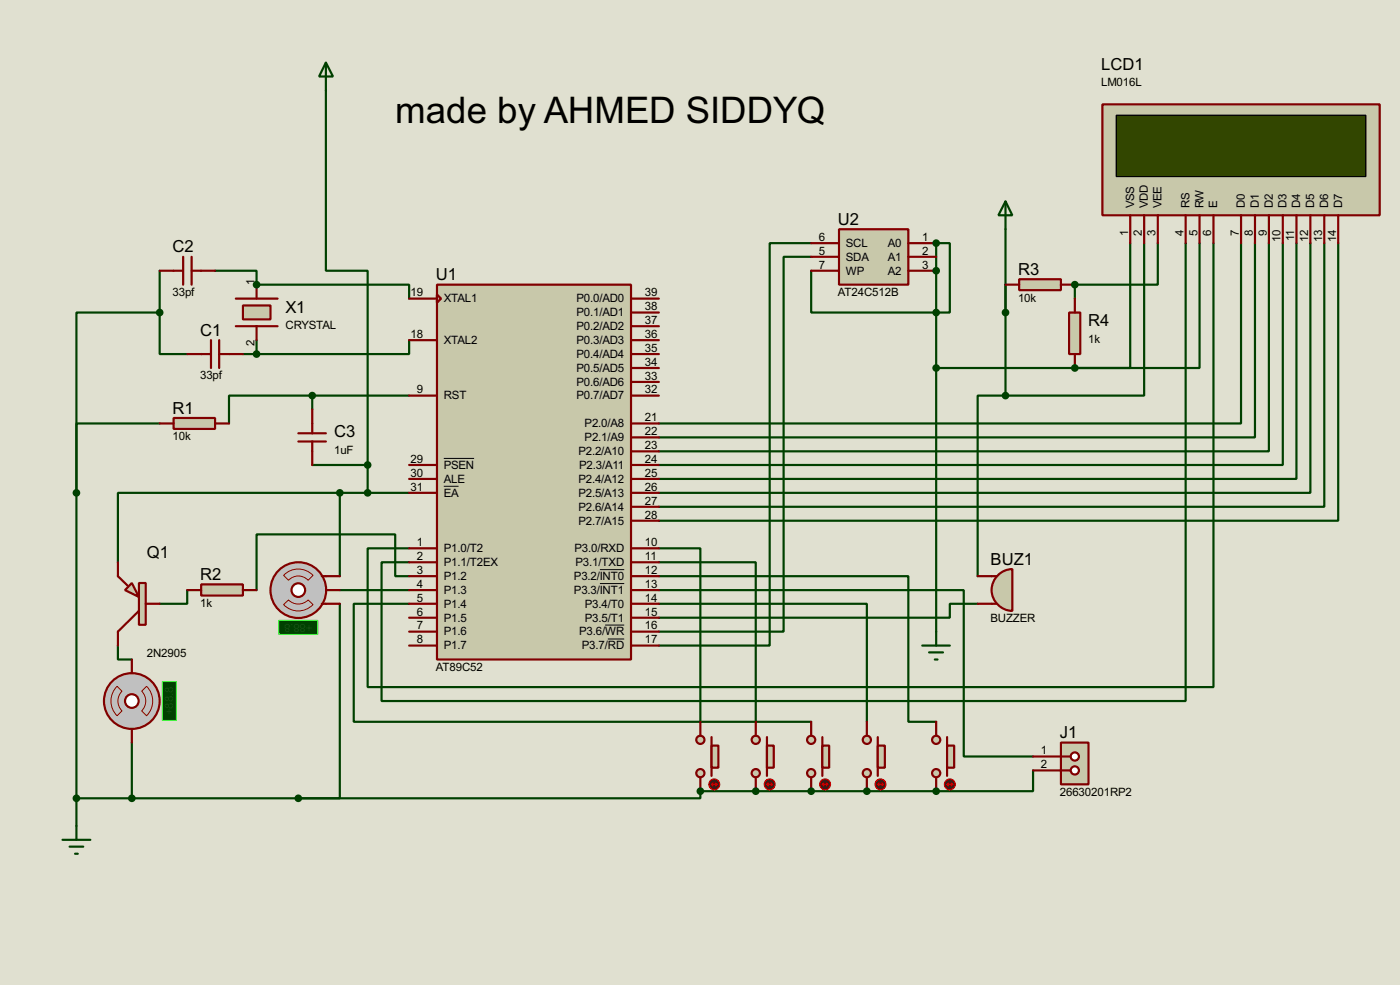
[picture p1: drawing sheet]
<svg xmlns="http://www.w3.org/2000/svg" width="256mm" height="180mm" viewBox="0 0 256 180" stroke-linecap="round" stroke-linejoin="round" font-family="sans-serif">
<path d="M0 0h256.5v180.3h-256.5z" fill="#e0e0d0"/>
<g fill="none" stroke="#004000" stroke-width=".4">
<path d="M148.6 44.5h-7.6v73.7h-20.3M148.6 47h-5v68.6h-22.9M217.2 44.5v83.8h-147.3v-25.4h5.1M222.3 44.5v81.3h-154.9v-25.4h7.6M227.4 44.5v33h-106.7M229.9 44.5v35.6h-109.2M232.5 44.5v38.1h-111.8M235 44.5v40.6h-114.3M237.5 44.5v43.2h-116.8M240.1 44.5v45.7h-119.4M242.6 44.5v48.3h-121.9M245.2 44.5v50.8h-124.5"/>
<path d="M179.1 110.5h-5.1v2.6h-53.3"/>
</g>
<circle cx="171.5" cy="49.6" r=".2" fill="#004000"/>
<path d="M171.5 44.5v5.1" fill="none" stroke="#004000" stroke-width=".4"/>
<circle cx="171.5" cy="44.5" r=".2" fill="#004000"/>
<path d="M47 52.1h28v2.6M171.5 44.5h2.5v12.7h-25.4v-7.6M171.5 49.6v66M209.6 44.5v27.9h-30.5v33.1M44.5 64.8h2.5M47 62.3v2.5M75 62.3v2.5h-28" fill="none" stroke="#004000" stroke-width=".4"/>
<circle cx="47" cy="52.1" r=".2" fill="#004000"/>
<g fill="none" stroke="#004000" stroke-width=".4">
<path d="M59.7 16.6v33h7.7v35.5h-10.2M29.3 57.2v7.6h5M29.3 57.2h-15.3v33v-12.7h15.3M29.3 49.6v7.6M39.4 49.6h7.6v2.5M57.2 72.4h-15.2v5.1M57.2 72.4h17.8M57.2 72.4v2.6M75 110.5h-10.2v21.6h83.8M120.7 100.4h7.6v31.7M120.7 110.5h38.1v21.6M120.7 105.5h45.7v26.6h5.1"/>
<path d="M120.7 102.9h17.8v29.2"/>
</g>
<g fill="#004000">
<circle cx="138.5" cy="144.8" r=".2"/>
<circle cx="158.8" cy="144.8" r=".2"/>
</g>
<path d="M138.5 144.8h10.1" fill="none" stroke="#004000" stroke-width=".4"/>
<circle cx="148.6" cy="144.8" r=".2" fill="#004000"/>
<path d="M128.3 144.8h10.2M148.6 144.8h10.2" fill="none" stroke="#004000" stroke-width=".4"/>
<circle cx="128.3" cy="144.8" r=".2" fill="#004000"/>
<g fill="none" stroke="#004000" stroke-width=".4">
<path d="M184.2 42v30.4M207.1 44.5v22.9h-10.2M219.8 44.5v22.9h-22.9M171.5 67.4h25.4M14 90.2v61M62.3 90.2h-40.7v12.7M62.3 90.2h12.7M62.3 90.2v15.3M67.4 85.1v5.1M21.6 118.2v2.5h2.6M34.3 108v2.5h-5M62.3 110.5v35.6h-7.6"/>
<path d="M62.3 108h12.7M75 105.5h-2.6v-7.7h-25.4v10.2M24.2 135.9v10.2M14 146.1h40.7M128.3 144.8v1.3h-73.6"/>
</g>
<circle cx="196.9" cy="67.4" r=".2" fill="#004000"/>
<path d="M196.9 52.1v2.6" fill="none" stroke="#004000" stroke-width=".4"/>
<circle cx="196.9" cy="52.1" r=".2" fill="#004000"/>
<path d="M212.1 44.5v7.6h-15.2M120.7 108h55.9v30.5h12.7M158.8 144.8h12.7" fill="none" stroke="#004000" stroke-width=".4"/>
<circle cx="171.5" cy="144.8" r=".2" fill="#004000"/>
<path d="M189.3 141v3.8h-17.8" fill="none" stroke="#004000" stroke-width=".4"/>
<path d="M202 19.1h50.8v20.3h-50.8z" fill="#c8c8aa" stroke="#800000" stroke-width=".4"/>
<path d="M204.5 21.1h45.7v11.2h-45.7z" fill="#324600" stroke="#000" stroke-width=".25"/>
<g fill="none" stroke="#800000" stroke-width=".4">
<path d="M207.1 39.4v5.1M209.6 39.4v5.1M212.1 39.4v5.1M217.2 39.4v5.1M219.8 39.4v5.1M222.3 39.4v5.1M227.4 39.4v5.1M229.9 39.4v5.1M232.5 39.4v5.1M235 39.4v5.1M237.5 39.4v5.1M240.1 39.4v5.1"/>
<path d="M242.6 39.4v5.1M245.2 39.4v5.1"/>
</g>
<path d="M80.1 52.1h35.5v68.6h-35.5z" fill="#c8c8aa" stroke="#800000" stroke-width=".4"/>
<g fill="none" stroke="#800000" stroke-width=".4">
<path d="M75 54.7h5.1M80.1 53.9l.7 .8-.7 .7zM115.6 54.7h5.1M115.6 57.2h5.1M115.6 59.7h5.1M75 62.3h5.1M75 72.4h5.1M115.6 62.3h5.1M115.6 72.4h5.1M115.6 64.8h5.1M115.6 67.4h5.1M115.6 69.9h5.1"/>
<path d="M115.6 77.5h5.1M75 87.7h5.1M75 90.2h5.1M75 85.1h5.1M115.6 87.7h5.1M115.6 90.2h5.1M115.6 85.1h5.1M115.6 95.3h5.1M115.6 80.1h5.1M115.6 82.6h5.1M115.6 92.8h5.1M75 100.4h5.1"/>
<path d="M75 102.9h5.1M75 105.5h5.1M75 108h5.1M75 110.5h5.1M75 113.1h5.1M75 115.6h5.1M75 118.2h5.1M115.6 100.4h5.1M115.6 102.9h5.1M115.6 105.5h5.1M115.6 108h5.1M115.6 110.5h5.1"/>
<path d="M115.6 113.1h5.1M115.6 115.6h5.1M115.6 118.2h5.1"/>
</g>
<path d="M81.3 89h2.7M81.3 83.9h5.6M109.9 104.3h4.5M109.9 106.8h4.5M110.9 114.4h3.5M111.4 117h3" fill="none" stroke="#000" stroke-width=".18"/>
<path d="M182.8 105.3a3.8 3.8 0 0 1 2.7-1.1v7.6a3.8 3.8 0 0 1-3.5-2.4 3.8 3.8 0 0 1 .8-4.1z" fill-rule="evenodd" fill="#c8c8aa" stroke="#800000" stroke-width=".4"/>
<path d="M179.1 110.5h3.6M179.1 105.5h3.6" fill="none" stroke="#800000" stroke-width=".4"/>
<path d="M153.7 42h12.7v10.1h-12.7z" fill="#c8c8aa" stroke="#800000" stroke-width=".4"/>
<path d="M43.2 54.7h7.7M43.2 59.7h7.7M148.6 44.5h5.1M148.6 47h5.1M148.6 49.6h5.1M166.4 44.5h5.1M166.4 47h5.1M166.4 49.6h5.1" fill="none" stroke="#800000" stroke-width=".4"/>
<path d="M184.2 36.9l1.3 2.5h-2.6zM184.2 36.9v5.1M169 118.2h5M170.2 119.4h2.6M171.5 115.6v2.6M171.3 120.7h.5" fill="none" stroke="#004000" stroke-width=".4"/>
<g fill="#004000" stroke="#004000" stroke-width=".4">
<circle cx="171.5" cy="49.6" r=".5"/>
<circle cx="171.5" cy="44.5" r=".5"/>
<circle cx="171.5" cy="57.2" r=".5"/>
<circle cx="171.5" cy="67.4" r=".5"/>
<circle cx="184.2" cy="72.4" r=".5"/>
</g>
<path d="M44.5 55.9h5.1v2.6h-5.1z" fill="#c8c8aa" stroke="#800000" stroke-width=".4"/>
<path d="M29.3 49.6h4.3M33.6 47v5.1M35.1 47v5.1M35.1 49.6h4.3M47 52.1v2.6M47 59.7v2.6M34.3 64.8h4.4M38.7 62.3v5.1M40.2 62.3v5.1M40.2 64.8h4.3" fill="none" stroke="#800000" stroke-width=".4"/>
<g fill="#004000" stroke="#004000" stroke-width=".4">
<circle cx="47" cy="64.8" r=".5"/>
<circle cx="47" cy="52.1" r=".5"/>
<circle cx="29.2" cy="57.2" r=".5"/>
</g>
<path d="M11.5 153.7h5.1M12.8 155h2.5M13.8 156.3h.5M14 151.2v2.5" fill="none" stroke="#004000" stroke-width=".4"/>
<path d="M31.8 76.5h7.6v2h-7.6z" fill="#c8c8aa" stroke="#800000" stroke-width=".4"/>
<path d="M29.3 77.5h2.5M39.4 77.5h2.6M54.7 79.3h5M57.2 75v4.3M54.7 80.8h5M57.2 80.8v4.3" fill="none" stroke="#800000" stroke-width=".4"/>
<g fill="#004000" stroke="#004000" stroke-width=".4">
<circle cx="14" cy="90.2" r=".5"/>
<circle cx="57.2" cy="72.4" r=".5"/>
<circle cx="67.3" cy="85.1" r=".5"/>
</g>
<path d="M59.7 11.5l1.3 2.5h-2.5zM59.7 11.5v5.1" fill="none" stroke="#004000" stroke-width=".4"/>
<g fill="#c8c8aa" stroke="#800000" stroke-width=".4">
<circle cx="128.3" cy="141.5" r=".75"/>
<circle cx="128.3" cy="135.4" r=".75"/>
</g>
<path d="M130.4 134.9v7.1" fill="none" stroke="#800000" stroke-width=".4"/>
<path d="M130.4 136.5h1.2v4h-1.2z" fill="#c8c8aa" stroke="#800000" stroke-width=".4"/>
<path d="M128.3 132.1v2.6M128.3 142.3v2.5" fill="none" stroke="#800000" stroke-width=".4"/>
<circle cx="130.8" cy="143.6" r="1" fill="#400000" stroke="#f00" stroke-width=".2"/>
<path d="M130.4 143.6h1M130.4 143.6l.2 .2M130.6 143.3l-.2 .3M131.1 143.3l.3 .3M131.4 143.6l-.3 .2" fill="none" stroke="#f00" stroke-width=".2"/>
<g fill="#c8c8aa" stroke="#800000" stroke-width=".4">
<circle cx="148.6" cy="141.5" r=".75"/>
<circle cx="148.6" cy="135.4" r=".75"/>
</g>
<path d="M150.7 134.9v7.1" fill="none" stroke="#800000" stroke-width=".4"/>
<path d="M150.7 136.5h1.2v4h-1.2z" fill="#c8c8aa" stroke="#800000" stroke-width=".4"/>
<path d="M148.6 132.1v2.6M148.6 142.3v2.5" fill="none" stroke="#800000" stroke-width=".4"/>
<circle cx="151.1" cy="143.6" r="1" fill="#400000" stroke="#f00" stroke-width=".2"/>
<path d="M150.7 143.6h1M150.7 143.6l.2 .2M150.9 143.3l-.2 .3M151.4 143.3l.3 .3M151.7 143.6l-.3 .2" fill="none" stroke="#f00" stroke-width=".2"/>
<g fill="#c8c8aa" stroke="#800000" stroke-width=".4">
<circle cx="158.8" cy="141.5" r=".75"/>
<circle cx="158.8" cy="135.4" r=".75"/>
</g>
<path d="M160.8 134.9v7.1" fill="none" stroke="#800000" stroke-width=".4"/>
<path d="M160.8 136.5h1.3v4h-1.3z" fill="#c8c8aa" stroke="#800000" stroke-width=".4"/>
<path d="M158.8 132.1v2.6M158.8 142.3v2.5" fill="none" stroke="#800000" stroke-width=".4"/>
<circle cx="161.3" cy="143.6" r="1" fill="#400000" stroke="#f00" stroke-width=".2"/>
<path d="M160.8 143.6h1.1M160.8 143.6l.3 .2M161.1 143.3l-.3 .3M161.6 143.3l.3 .3M161.9 143.6l-.3 .2" fill="none" stroke="#f00" stroke-width=".2"/>
<g fill="#c8c8aa" stroke="#800000" stroke-width=".4">
<circle cx="171.5" cy="141.5" r=".75"/>
<circle cx="171.5" cy="135.4" r=".75"/>
</g>
<path d="M173.5 134.9v7.1" fill="none" stroke="#800000" stroke-width=".4"/>
<path d="M173.5 136.5h1.3v4h-1.3z" fill="#c8c8aa" stroke="#800000" stroke-width=".4"/>
<path d="M171.5 132.1v2.6M171.5 142.3v2.5" fill="none" stroke="#800000" stroke-width=".4"/>
<circle cx="174" cy="143.6" r="1" fill="#400000" stroke="#f00" stroke-width=".2"/>
<path d="M173.5 143.6h1.1M173.5 143.6l.3 .2M173.8 143.3l-.3 .3M174.3 143.3l.3 .3M174.6 143.6l-.3 .2" fill="none" stroke="#f00" stroke-width=".2"/>
<g fill="#c8c8aa" stroke="#800000" stroke-width=".4">
<circle cx="138.4" cy="141.5" r=".75"/>
<circle cx="138.4" cy="135.4" r=".75"/>
</g>
<path d="M140.5 134.9v7.1" fill="none" stroke="#800000" stroke-width=".4"/>
<path d="M140.5 136.5h1.3v4h-1.3z" fill="#c8c8aa" stroke="#800000" stroke-width=".4"/>
<path d="M138.5 132.1v2.6M138.5 142.3v2.5" fill="none" stroke="#800000" stroke-width=".4"/>
<circle cx="141" cy="143.6" r="1" fill="#400000" stroke="#f00" stroke-width=".2"/>
<path d="M140.5 143.6h1M140.5 143.6l.3 .2M140.8 143.3l-.3 .3M141.3 143.3l.2 .3M141.5 143.6l-.2 .2" fill="none" stroke="#f00" stroke-width=".2"/>
<g fill="#004000" stroke="#004000" stroke-width=".4">
<circle cx="138.4" cy="144.8" r=".5"/>
<circle cx="158.8" cy="144.8" r=".5"/>
<circle cx="148.6" cy="144.8" r=".5"/>
<circle cx="128.3" cy="144.8" r=".5"/>
<circle cx="14" cy="146.1" r=".5"/>
</g>
<circle cx="54.6" cy="108" r="5.1" fill="#c0c0c0" stroke="#800000" stroke-width=".4"/>
<circle cx="54.6" cy="108" r="1.25" fill="#feffff" stroke="#800000" stroke-width=".4"/>
<path d="M59 105.5h.7M59 110.5h.7" fill="none" stroke="#800000" stroke-width=".4"/>
<path d="M51.1 113.6h7.1v2.5h-7.1z" fill="#004000" stroke="#0f0" stroke-width=".2"/>
<path d="M52 110.7l.9-.9a2.54 2.54 0 0 0 3.6 0l.9 .9a3.7 3.7 0 0 1-5.4 0zM52 105.3a3.7 3.7 0 0 1 5.4 0l-.9 .9a2.45 2.45 0 0 0-3.6 0z" fill="none" stroke="#800000" stroke-width=".18"/>
<path d="M59.7 108h2.6M59.7 105.5h2.6M59.7 110.5h2.6" fill="none" stroke="#800000" stroke-width=".4"/>
<g fill="#004000" stroke="#004000" stroke-width=".4">
<circle cx="67.3" cy="90.2" r=".5"/>
<circle cx="54.6" cy="146.1" r=".5"/>
</g>
<path d="M24.2 106.7l1.3 2.6-2.6-1.3z" fill="#c8c8aa" stroke="#800000" stroke-width=".4"/>
<path d="M25.5 106.7h1.2v7.7h-1.2z" fill="#c8c8aa" stroke="#800000" stroke-width=".4"/>
<path d="M21.6 102.9v2.6l1.8 1.7M25.5 111.8l-3.9 3.8v2.6M26.7 110.5h2.6" fill="none" stroke="#800000" stroke-width=".4"/>
<circle cx="62.2" cy="90.2" r=".5" fill="#004000" stroke="#004000" stroke-width=".4"/>
<path d="M29.8 124.8h2.5v7.1h-2.5z" fill="#004000" stroke="#0f0" stroke-width=".2"/>
<circle cx="24.1" cy="128.3" r="5.1" fill="#c0c0c0" stroke="#800000" stroke-width=".4"/>
<path d="M21.5 125.6l.9 .9a2.54 2.54 0 0 0 0 3.6l-.9 .9a3.8 3.8 0 0 1 0-5.4zM26.9 125.6a3.8 3.8 0 0 1 0 5.4l-.9-.9a2.54 2.54 0 0 0 0-3.6z" fill="none" stroke="#800000" stroke-width=".18"/>
<circle cx="24.1" cy="128.3" r="1.25" fill="#feffff" stroke="#800000" stroke-width=".4"/>
<path d="M24.2 120.7v2.5M24.2 133.4v2.5" fill="none" stroke="#800000" stroke-width=".4"/>
<circle cx="24.1" cy="146.1" r=".5" fill="#004000" stroke="#004000" stroke-width=".4"/>
<path d="M36.9 107h7.6v2h-7.6z" fill="#c8c8aa" stroke="#800000" stroke-width=".4"/>
<path d="M34.3 108h2.6M44.5 108h2.5" fill="none" stroke="#800000" stroke-width=".4"/>
<path d="M186.7 51.1h7.7v2h-7.7z" fill="#c8c8aa" stroke="#800000" stroke-width=".4"/>
<path d="M184.2 52.1h2.5M194.4 52.1h2.5" fill="none" stroke="#800000" stroke-width=".4"/>
<circle cx="184.2" cy="57.2" r=".5" fill="#004000" stroke="#004000" stroke-width=".4"/>
<path d="M195.9 57.2h2v7.6h-2z" fill="#c8c8aa" stroke="#800000" stroke-width=".4"/>
<path d="M196.9 54.7v2.5M196.9 64.8v2.6" fill="none" stroke="#800000" stroke-width=".4"/>
<g fill="#004000" stroke="#004000" stroke-width=".4">
<circle cx="196.9" cy="67.4" r=".5"/>
<circle cx="196.9" cy="52.1" r=".5"/>
</g>
<path d="M194.4 135.9h5v7.7h-5z" fill="#c8c8aa" stroke="#800000" stroke-width=".4"/>
<path d="M194.4 138.5h1.7" fill="none" stroke="#800000" stroke-width=".4"/>
<circle cx="196.9" cy="138.5" r=".75" fill="#feffff" stroke="#800000" stroke-width=".4"/>
<path d="M194.4 141h1.7" fill="none" stroke="#800000" stroke-width=".4"/>
<circle cx="196.9" cy="141" r=".75" fill="#feffff" stroke="#800000" stroke-width=".4"/>
<path d="M189.3 138.5h5.1M189.3 141h5.1" fill="none" stroke="#800000" stroke-width=".4"/>
<circle cx="171.5" cy="144.8" r=".5" fill="#004000" stroke="#004000" stroke-width=".4"/>
<text font-size="7.5" x="72.4" y="22.6">made by AHMED SIDDYQ</text>
<g font-size="3.4">
<text x="201.8" y="12.7">LCD1</text>
<text x="153.5" y="41.2">U2</text>
<text x="31.6" y="46.2">C2</text>
<text x="79.9" y="51.3">U1</text>
<text x="186.5" y="50.3">R3</text>
<text x="52.3" y="57.2">X1</text>
<text x="199.4" y="59.8">R4</text>
<text x="36.7" y="61.4">C1</text>
<text x="31.6" y="75.7">R1</text>
<text x="61.2" y="80.1">C3</text>
<text x="26.9" y="102.1">Q1</text>
<text x="36.7" y="106.2">R2</text>
<text x="181.5" y="103.4">BUZ1</text>
<text x="194.2" y="135.1">J1</text>
</g>
<g font-size="2.4">
<text x="201.8" y="15.7">LM016L</text>
<text x="207.8" y="38.2" transform="rotate(-90 207.8 38.2)">VSS</text>
<text x="210.3" y="38.1" transform="rotate(-90 210.3 38.1)">VDD</text>
<text x="212.8" y="38.1" transform="rotate(-90 212.8 38.1)">VEE</text>
<text x="217.9" y="38.1" transform="rotate(-90 217.9 38.1)">RS</text>
<text x="220.5" y="38.2" transform="rotate(-90 220.5 38.2)">RW</text>
<text x="223" y="38.1" transform="rotate(-90 223 38.1)">E</text>
<text x="228.1" y="38.1" transform="rotate(-90 228.1 38.1)">D0</text>
<text x="230.6" y="38.1" transform="rotate(-90 230.6 38.1)">D1</text>
<text x="233.2" y="38.2" transform="rotate(-90 233.2 38.2)">D2</text>
<text x="235.7" y="38.1" transform="rotate(-90 235.7 38.1)">D3</text>
<text x="238.2" y="38.1" transform="rotate(-90 238.2 38.1)">D4</text>
<text x="240.8" y="38.1" transform="rotate(-90 240.8 38.1)">D5</text>
<text x="243.3" y="38.1" transform="rotate(-90 243.3 38.1)">D6</text>
<text x="245.9" y="38.2" transform="rotate(-90 245.9 38.2)">D7</text>
<text x="150" y="44.1">6</text>
<text x="150" y="46.6">5</text>
<text x="155" y="45.2">SCL</text>
<text x="155" y="47.7">SDA</text>
<text x="162.7" y="47.7">A1</text>
<text x="162.7" y="45.2">A0</text>
<text x="169" y="46.6">2</text>
<text x="169" y="44.1">1</text>
<text x="206.7" y="43.1" transform="rotate(-90 206.7 43.1)">1</text>
<text x="209.2" y="43.1" transform="rotate(-90 209.2 43.1)">2</text>
<text x="211.7" y="43.1" transform="rotate(-90 211.7 43.1)">3</text>
<text x="216.8" y="43.1" transform="rotate(-90 216.8 43.1)">4</text>
<text x="219.4" y="43.1" transform="rotate(-90 219.4 43.1)">5</text>
<text x="221.9" y="43.1" transform="rotate(-90 221.9 43.1)">6</text>
<text x="227" y="43.1" transform="rotate(-90 227 43.1)">7</text>
<text x="229.5" y="43.1" transform="rotate(-90 229.5 43.1)">8</text>
<text x="232.1" y="43.1" transform="rotate(-90 232.1 43.1)">9</text>
<text x="234.6" y="44.2" transform="rotate(-90 234.6 44.2)">10</text>
<text x="237.1" y="44.1" transform="rotate(-90 237.1 44.1)">11</text>
<text x="239.7" y="44.2" transform="rotate(-90 239.7 44.2)">12</text>
<text x="242.2" y="44.3" transform="rotate(-90 242.2 44.3)">13</text>
<text x="244.8" y="44.3" transform="rotate(-90 244.8 44.3)">14</text>
<text x="46.6" y="52.1" transform="rotate(-90 46.6 52.1)">1</text>
<text x="150" y="49.2">7</text>
<text x="155" y="50.3">WP</text>
<text x="162.7" y="50.3">A2</text>
<text x="169" y="49.2">3</text>
<text x="31.6" y="54.2">33pf</text>
<text x="75.2" y="54.3">19</text>
<text x="81.3" y="55.4">XTAL1</text>
<text x="105.6" y="55.4">P0.0/AD0</text>
<text x="105.6" y="57.9">P0.1/AD1</text>
<text x="118.2" y="54.3">39</text>
<text x="118.2" y="56.8">38</text>
<text x="118.2" y="59.3">37</text>
<text x="153.5" y="54.2">AT24C512B</text>
<text x="186.5" y="55.2">10k</text>
<text x="46.6" y="63.4" transform="rotate(-90 46.6 63.4)">2</text>
<text x="52.3" y="60.2">CRYSTAL</text>
<text x="75.2" y="61.9">18</text>
<text x="81.3" y="63">XTAL2</text>
<text x="105.6" y="60.4">P0.2/AD2</text>
<text x="105.6" y="63">P0.3/AD3</text>
<text x="105.6" y="65.5">P0.4/AD4</text>
<text x="118.2" y="61.9">36</text>
<text x="118.2" y="64.4">35</text>
<text x="199.4" y="62.7">1k</text>
<text x="36.7" y="69.5">33pf</text>
<text x="76.4" y="72">9</text>
<text x="105.6" y="68.1">P0.5/AD5</text>
<text x="105.6" y="70.6">P0.6/AD6</text>
<text x="118.2" y="67">34</text>
<text x="118.2" y="69.5">33</text>
<text x="118.2" y="72">32</text>
<text x="81.3" y="73.1">RST</text>
<text x="105.6" y="73.1">P0.7/AD7</text>
<text x="118.2" y="77.1">21</text>
<text x="31.6" y="80.6">10k</text>
<text x="61.2" y="83">1uF</text>
<text x="106" y="83.3">P2.2/A10</text>
<text x="107.1" y="78.2">P2.0/A8</text>
<text x="107.1" y="80.8">P2.1/A9</text>
<text x="118.2" y="79.7">22</text>
<text x="118.2" y="82.2">23</text>
<text x="75.2" y="87.3">30</text>
<text x="75.2" y="89.8">31</text>
<text x="75.2" y="84.7">29</text>
<text x="81.3" y="88.4">ALE</text>
<text x="81.3" y="85.8">PSEN</text>
<text x="106" y="88.4">P2.4/A12</text>
<text x="106.1" y="85.8">P2.3/A11</text>
<text x="118.2" y="84.7">24</text>
<text x="118.2" y="87.3">25</text>
<text x="118.2" y="89.8">26</text>
<text x="81.3" y="90.9">EA</text>
<text x="106" y="90.9">P2.5/A13</text>
<text x="106" y="93.5">P2.6/A14</text>
<text x="118.2" y="94.9">28</text>
<text x="118.2" y="92.4">27</text>
<text x="76.4" y="100">1</text>
<text x="81.3" y="101.1">P1.0/T2</text>
<text x="105.3" y="101.1">P3.0/RXD</text>
<text x="106" y="96">P2.7/A15</text>
<text x="118.2" y="100">10</text>
<text x="76.4" y="102.5">2</text>
<text x="76.4" y="105.1">3</text>
<text x="76.4" y="107.6">4</text>
<text x="81.3" y="103.6">P1.1/T2EX</text>
<text x="81.3" y="106.2">P1.2</text>
<text x="105.2" y="106.2">P3.2/INT0</text>
<text x="105.5" y="103.6">P3.1/TXD</text>
<text x="118.2" y="102.5">11</text>
<text x="118.2" y="105.1">12</text>
<text x="118.2" y="107.6">13</text>
<text x="36.7" y="111.1">1k</text>
<text x="76.4" y="110.1">5</text>
<text x="76.4" y="112.7">6</text>
<text x="81.3" y="108.7">P1.3</text>
<text x="81.3" y="111.2">P1.4</text>
<text x="81.3" y="113.8">P1.5</text>
<text x="105.2" y="108.7">P3.3/INT1</text>
<text x="107.2" y="111.2">P3.4/T0</text>
<text x="107.2" y="113.8">P3.5/T1</text>
<text x="118.2" y="110.1">14</text>
<text x="118.2" y="112.7">15</text>
<text x="181.5" y="113.9">BUZZER</text>
<text x="76.4" y="115.2">7</text>
<text x="76.4" y="117.8">8</text>
<text x="81.3" y="116.3">P1.6</text>
<text x="81.3" y="118.9">P1.7</text>
<text x="106.1" y="116.3">P3.6/WR</text>
<text x="106.6" y="118.9">P3.7/RD</text>
<text x="118.2" y="117.8">17</text>
<text x="118.2" y="115.2">16</text>
<text x="26.9" y="120.3">2N2905</text>
<text x="79.9" y="122.8">AT89C52</text>
<text x="190.7" y="138.1">1</text>
<text x="190.7" y="140.6">2</text>
<text x="194.2" y="145.7">26630201RP2</text>
</g>
<g font-size="2.4" fill="#008000">
<text x="57.3" y="114.2" transform="rotate(-180 57.3 114.2)">+88.8</text>
<text x="31.7" y="130.9" transform="rotate(-90 31.7 130.9)">+88.8</text>
</g>
</svg>
